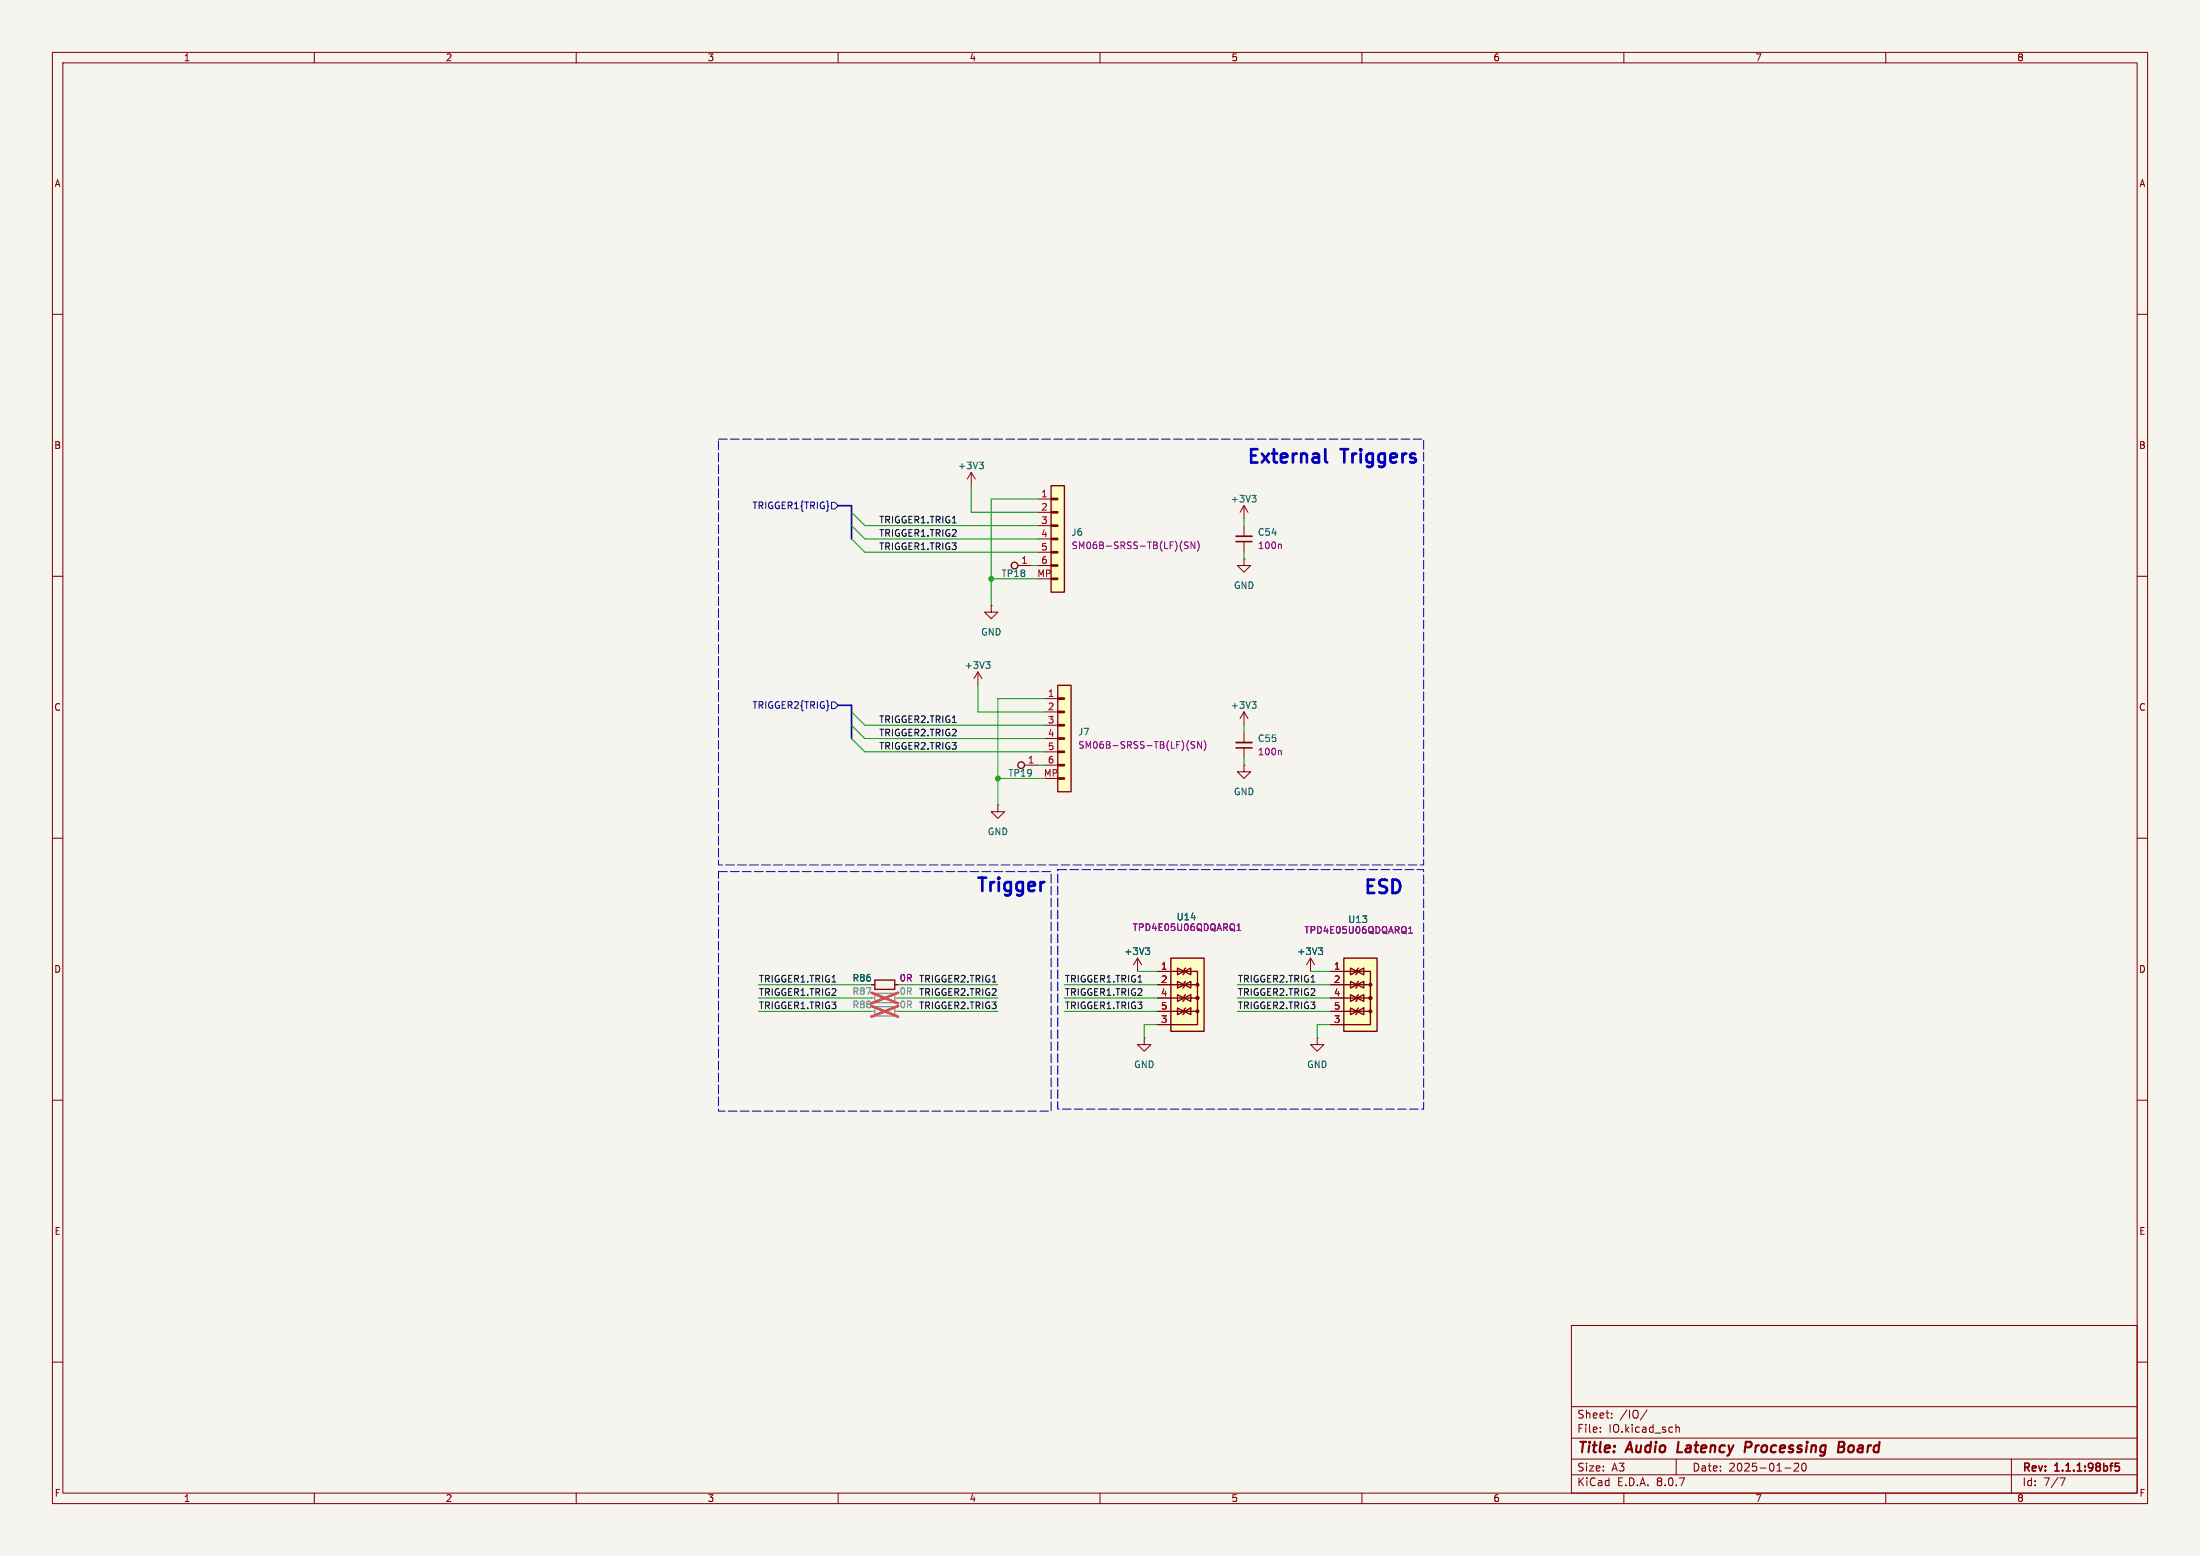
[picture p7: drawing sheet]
<svg xmlns="http://www.w3.org/2000/svg" width="420mm" height="297mm" viewBox="0 0 420 297" stroke-linecap="round" stroke-linejoin="round" font-family="sans-serif">
<path d="M0 0h420v297h-420z" fill="#f5f4ef" stroke="#f5f4ef" stroke-width=".19"/>
<g fill="none" stroke="#840000" stroke-width=".19">
<path d="M10 10h400v277h-400zM12 12h396v273h-396zM60 10v2M110 10v2M160 10v2M210 10v2M260 10v2M310 10v2M360 10v2M10 60h2M408 60h2M185.4 90.2v2.5"/>
<path d="M185.4 90.2l-.7 1.2M185.4 90.2l.8 1.2M237.5 96.5v2.6M237.5 96.5l-.8 1.3M237.5 96.5l.8 1.3M10 110h2M237.5 106.7v1.3h1.3l-1.3 1.2-1.3-1.2h1.3M237.5 106.7h.1M237.5 100.3v2.1M237.5 103.4v2M408 110h2M186.7 128.3v2.5"/>
<path d="M186.7 128.3l-.8 1.2M186.7 128.3l.8 1.2M10 160h2M408 160h2M217.2 182.9v2.5M217.2 182.9l-.8 1.3M217.2 182.9l.7 1.3M10 210h2M408 210h2M300 253h108v32h-108zM10 260h2M300 278.5h108"/>
<path d="M300 274.5h108M300 268.5h108M305.5 273.2v.2M305.5 272.5v.1M307.7 270.5v.2M307.7 269.8v.1M314.4 269.1l-1.2 1.9M319.9 271.9v1.5M319.9 272.5l.3-.1 .3 .1 .1 .9M320 278.5v3M343.3 279.4v.5l-.9 .9h1M344.1 279.4a.81 .81 0 0 0 .3 1.4l.3-.2 .1-.4-.1-.8"/>
<path d="M384 278.5v6.5M408 260h2M60 285v2M110 285v2M160 285v2M210 285v2M260 285v2M300 281.5h108M310 285v2M340.7 280.2h1.2M360 285v2M393.2 282.1h1l-.6 1.5"/>
</g>
<path d="M236 103.4h3M404.5 279.3h-.7v.7l.2-.1h.5l.1 .2-.1 .5-.2 .2-.5-.2" fill="none" stroke="#840000" stroke-width=".3"/>
<path d="M320.4 275.2l-.2 2h.9M334.1 275.2h-.8l-.3 2M334.1 276.2l-.9 .1M351 276.2h.7M351.1 275.2l.9 .1a.51 .51 0 0 1 .1 .5 .51 .51 0 0 1-.4 .4l.2 .1a.58 .58 0 0 1-.3 .9h-.7z" fill="none" stroke="#840000" stroke-width=".4"/>
<path d="M186.9 88.2h.8l-.4 .5M187.5 88.7l.2 .2v.3l-.2 .3M239 94.6h.8l-.4 .4M239.5 95l.3 .3v.3l-.3 .2M188.2 126.3h.8l-.4 .5M188.7 126.8l.3 .2v.3l-.3 .3M218.7 180.9h.8l-.5 .5M219.2 181.4l.3 .2v.3l-.3 .3" fill="none" stroke="#006464" stroke-width=".19"/>
<path d="M236 102.4h3" fill="none" stroke="#840000" stroke-width=".33"/>
<path d="M244.4 103.9l.2 .1v.7" fill="none" stroke="#840084" stroke-width=".19"/>
<g fill="#ffffc2">
<path d="M200.7 110.4h1.2v.2h-1.2z"/>
<path d="M200.7 107.8h1.2v.3h-1.2z"/>
<path d="M200.7 105.3h1.2v.2h-1.2z"/>
<path d="M200.7 102.7h1.2v.3h-1.2z"/>
<path d="M200.7 100.2h1.2v.3h-1.2z"/>
<path d="M200.7 97.7h1.2v.2h-1.2z"/>
<path d="M200.7 95.1h1.2v.3h-1.2z"/>
<path d="M200.7 92.7h2.5v20.3h-2.5z"/>
</g>
<g fill="none" stroke="#840000" stroke-width=".25">
<path d="M200.7 97.7h1.2v.2h-1.2zM200.7 95.1h1.2v.3h-1.2zM200.7 92.7h2.5v20.3h-2.5zM200.7 110.4h1.2v.2h-1.2zM200.7 107.8h1.2v.3h-1.2zM200.7 105.3h1.2v.2h-1.2zM200.7 102.7h1.2v.3h-1.2zM200.7 100.2h1.2v.3h-1.2z"/>
<circle cx="193.7" cy="107.9" r=".63"/>
</g>
<path d="M198.1 95.3h2.6M198.1 97.8h2.6M194.3 108h2.5M198.1 100.3h2.6M198.1 102.9h2.6M198.1 105.4h2.6M198.1 108h2.6" fill="none" stroke="#840000" stroke-width=".19"/>
<path d="M226.8 103.5l-.5-.1-.1 .2v.3l.5 .3 .1 .3-.2 .2h-.5M228.1 103.4v1.3l-.7-1.3v1.3M228.6 103.3a1.46 1.46 0 0 1 0 1.9" fill="none" stroke="#840084" stroke-width=".19"/>
<g fill="#ffffc2">
<path d="M201.9 148.5h1.3v.2h-1.3z"/>
<path d="M201.9 145.9h1.3v.3h-1.3z"/>
<path d="M201.9 143.4h1.3v.2h-1.3z"/>
<path d="M201.9 140.8h1.3v.3h-1.3z"/>
<path d="M201.9 138.3h1.3v.3h-1.3z"/>
<path d="M201.9 135.8h1.3v.2h-1.3z"/>
<path d="M201.9 133.2h1.3v.3h-1.3z"/>
<path d="M201.9 130.8h2.6v20.3h-2.6z"/>
</g>
<g fill="none" stroke="#840000" stroke-width=".25">
<path d="M201.9 138.3h1.3v.3h-1.3zM201.9 135.8h1.3v.2h-1.3zM201.9 133.2h1.3v.3h-1.3zM201.9 130.8h2.6v20.3h-2.6zM201.9 148.5h1.3v.2h-1.3zM201.9 145.9h1.3v.3h-1.3zM201.9 143.4h1.3v.2h-1.3zM201.9 140.8h1.3v.3h-1.3zM167 187.1h3.8v1.7h-3.8z"/>
<circle cx="194.9" cy="146" r=".63"/>
</g>
<g fill="none" stroke="#840000" stroke-width=".19">
<path d="M189.2 115.6v1.2h1.3l-1.3 1.3-1.2-1.3h1.2M189.2 115.6h.1M199.4 133.4h2.5M199.4 135.9h2.5M199.4 138.4h2.5M237.5 135.9v2.5M237.5 139.7v2M237.5 135.9l-.8 1.3M237.5 135.9l.8 1.3M190.5 153.7v1.2h1.3l-1.3 1.3-1.3-1.3h1.3M190.5 153.7h.1M195.6 146.1h2.5"/>
<path d="M199.4 141h2.5M199.4 143.5h2.5M199.4 146.1h2.5M237.5 146.1v1.2h1.3l-1.3 1.3-1.3-1.3h1.3M237.5 146.1h.1M237.5 142.7v2.1M166.4 188h.6M170.8 188h.6"/>
</g>
<path d="M228.1 141.6l-.5-.1-.2 .2v.3l.6 .3 .1 .3-.2 .2h-.5M229.4 141.5v1.3l-.8-1.3v1.3M229.8 141.4a1.46 1.46 0 0 1 0 1.9M244.4 143.2l.2 .2v.7" fill="none" stroke="#840084" stroke-width=".19"/>
<path d="M239 133.9h.8l-.4 .5M239.5 134.4l.3 .3v.3l-.3 .2" fill="none" stroke="#006464" stroke-width=".19"/>
<path d="M167 192.2h3.8v1.7h-3.8zM167 189.6h3.8v1.8h-3.8z" fill="none" stroke="#9c9b98" stroke-width=".25"/>
<path d="M166.4 193h.6M166.4 190.5h.6M170.8 193h.6M170.8 190.5h.6" fill="none" stroke="#9c9b98" stroke-width=".19"/>
<path d="M166.4 192l5.1 2.1M166.4 189.5l5.1 2M171.5 192l-5.1 2.1M171.5 189.5l-5.1 2" fill="none" stroke="#e75356" stroke-width=".46"/>
<path d="M236 142.7h3" fill="none" stroke="#840000" stroke-width=".3"/>
<path d="M236 141.7h3" fill="none" stroke="#840000" stroke-width=".33"/>
<path d="M223.5 193h5.1M223.5 190.5h5.1M223.5 188h5.1M223.5 185.4h5.1v10.2h-5.1" fill="none" stroke="#ffffc2" stroke-width=".19"/>
<g fill="#ffffc2">
<path d="M226.1 192.7l.2-.3-.5 1.3 .3-.3z"/>
<path d="M226.1 190.1l.2-.2-.5 1.2 .3-.2z"/>
<path d="M226.3 187.3l-.2 .3v.7l-.3 .3z"/>
<path d="M226.1 185v.8l-.3 .3 .5-1.3z"/>
<path d="M224.8 192.4l1.3 .6-1.3 .7z"/>
<path d="M224.8 189.9l1.3 .6-1.3 .6z"/>
<path d="M226.1 190.5l1.2-.6v1.2z"/>
<path d="M224.8 187.3l1.3 .7-1.3 .6z"/>
<path d="M226.1 188l1.2-.7v1.3z"/>
<path d="M224.8 184.8l1.3 .6-1.3 .7z"/>
<path d="M226.1 185.4l1.2-.6v1.3z"/>
<path d="M226.1 193l1.2-.6v1.3z"/>
<path d="M223.5 182.9h6.4v14h-6.4z"/>
</g>
<g fill="#ffffc2" stroke="#ffffc2" stroke-width=".19">
<circle cx="228.6" cy="193" r=".25"/>
<circle cx="228.6" cy="190.5" r=".25"/>
<circle cx="228.6" cy="188" r=".25"/>
</g>
<g fill="none" stroke="#840000" stroke-width=".25">
<path d="M223.5 182.9h6.4v14h-6.4zM223.5 193h5.1M223.5 190.5h5.1M223.5 188h5.1M223.5 185.4h5.1v10.2h-5.1M224.8 192.4l1.3 .6-1.3 .7zM224.8 189.9l1.3 .6-1.3 .6zM224.8 187.3l1.3 .7-1.3 .6zM224.8 184.8l1.3 .6-1.3 .7zM226.1 190.5l1.2-.6v1.2zM226.1 188l1.2-.7v1.3zM226.1 185.4l1.2-.6v1.3z"/>
<path d="M226.1 193l1.2-.6v1.3zM226.3 192.4l-.2 .3v.7l-.3 .3M226.3 189.9l-.2 .2v.8l-.3 .2M226.3 187.3l-.2 .3v.7l-.3 .3M226.3 184.8l-.2 .2v.8l-.3 .3"/>
<circle cx="228.6" cy="190.5" r=".25"/>
<circle cx="228.6" cy="193" r=".25"/>
<circle cx="228.6" cy="188" r=".25"/>
</g>
<path d="M218.4 198.1v1.3h1.3l-1.3 1.3-1.2-1.3h1.2M218.4 198.1h.1M221 185.4h2.5M221 188h2.5M221 195.6h2.5M221 190.5h2.5M221 193h2.5M250.2 182.9v2.5M250.2 182.9l-.8 1.3M250.2 182.9l.8 1.3M251.5 198.1v1.3h1.2l-1.2 1.3-1.3-1.3h1.3M251.5 198.1h.1" fill="none" stroke="#840000" stroke-width=".19"/>
<path d="M236.1 177.6h.8M236.1 176.7l.4-.4v1.3" fill="none" stroke="#840084" stroke-width=".19"/>
<path d="M251.7 180.9h.8l-.4 .5M252.2 181.4l.3 .2v.3l-.3 .3" fill="none" stroke="#006464" stroke-width=".19"/>
<path d="M256.5 193h5.1M256.5 190.5h5.1M256.5 188h5.1M256.5 185.4h5.1v10.2h-5.1" fill="none" stroke="#ffffc2" stroke-width=".19"/>
<g fill="#ffffc2">
<path d="M259.1 192.7l.2-.3-.5 1.3 .3-.3z"/>
<path d="M259.3 189.9l-.2 .2v.8l-.3 .2z"/>
<path d="M259.3 187.3l-.5 1.3 .3-.3v-.7z"/>
<path d="M259.1 185l.2-.2-.5 1.3 .3-.3z"/>
<path d="M257.8 192.4l1.3 .6-1.3 .7z"/>
<path d="M257.8 189.9l1.3 .6-1.3 .6z"/>
<path d="M259.1 190.5l1.2-.6v1.2z"/>
<path d="M257.8 187.3l1.3 .7-1.3 .6z"/>
<path d="M259.1 188l1.2-.7v1.3z"/>
<path d="M257.8 184.8l1.3 .6-1.3 .7z"/>
<path d="M259.1 185.4l1.2-.6v1.3z"/>
<path d="M259.1 193l1.2-.6v1.3z"/>
<path d="M256.5 182.9h6.4v14h-6.4z"/>
</g>
<g fill="#ffffc2" stroke="#ffffc2" stroke-width=".19">
<circle cx="261.6" cy="193" r=".25"/>
<circle cx="261.6" cy="190.5" r=".25"/>
<circle cx="261.6" cy="188" r=".25"/>
</g>
<g fill="none" stroke="#840000" stroke-width=".25">
<path d="M256.5 182.9h6.4v14h-6.4zM256.5 193h5.1M256.5 190.5h5.1M256.5 188h5.1M256.5 185.4h5.1v10.2h-5.1M257.8 192.4l1.3 .6-1.3 .7zM257.8 189.9l1.3 .6-1.3 .6zM257.8 187.3l1.3 .7-1.3 .6zM257.8 184.8l1.3 .6-1.3 .7zM259.1 190.5l1.2-.6v1.2zM259.1 188l1.2-.7v1.3zM259.1 185.4l1.2-.6v1.3z"/>
<path d="M259.1 193l1.2-.6v1.3zM259.3 192.4l-.2 .3v.7l-.3 .3M259.3 189.9l-.2 .2v.8l-.3 .2M259.3 187.3l-.2 .3v.7l-.3 .3M259.3 184.8l-.2 .2v.8l-.3 .3"/>
<circle cx="261.6" cy="193" r=".25"/>
<circle cx="261.6" cy="190.5" r=".25"/>
<circle cx="261.6" cy="188" r=".25"/>
</g>
<path d="M166.4 188h.6M170.8 188h.6M221 185.4h2.5M221 188h2.5M221 195.6h2.5M221 190.5h2.5M221 193h2.5M254 185.4h2.5M254 188h2.5M254 195.6h2.5M254 190.5h2.5M254 193h2.5" fill="none" stroke="#840000" stroke-width=".19"/>
<path d="M236.1 177.6h.8M236.1 176.7l.4-.4v1.3M268.9 178.1h.7M268.9 177.2l.4-.3v1.2" fill="none" stroke="#840084" stroke-width=".19"/>
<path d="M158.7 95.9h.7l.6 .6-.6 .7h-.7zM158.7 134h.7l.6 .6-.6 .7h-.7z" fill="none" stroke="#000084" stroke-width=".19"/>
<path d="M253 85.7v2.2l.4 .4" fill="none" stroke="#0000c2" stroke-width=".51"/>
<path d="M137.2 83.8h134.6v81.3h-134.6zM137.2 166.4h63.5v45.7h-63.5zM201.9 166h69.9v45.7h-69.9z" fill="none" stroke="#0000c2" stroke-width=".19" stroke-dasharray="1.7 .6"/>
<path d="M160 96.5h2.6v6.4M160 134.6h2.6v6.4" fill="none" stroke="#000084" stroke-width=".3"/>
<g fill="none" stroke="#009600" stroke-width=".19">
<path d="M162.6 97.8l2.5 2.5h33M185.4 92.7v5.1h12.7M198.1 95.3h-8.9v20.3M237.5 99.1v1.2M162.6 100.3l2.5 2.6h33M162.6 102.9l2.5 2.5h33M189.2 110.5h8.9M196.8 108h1.3M237.5 105.4v1.3M162.6 135.9l2.5 2.5h34.3M162.6 138.4l2.5 2.6h34.3M186.7 130.8v5.1h12.7"/>
<path d="M199.4 133.4h-8.9v20.3M237.5 138.4v1.3M162.6 141l2.5 2.5h34.3M190.5 148.6h8.9M198.1 146.1h1.3M237.5 144.8v1.3M144.8 193h21.6M144.8 190.5h21.6M144.8 188h21.6M171.4 193h19.1M171.4 190.5h19.1M171.4 188h19.1"/>
<path d="M203.2 193h17.8M203.2 190.5h17.8M203.2 188h17.8M217.2 185.4h3.8M221 195.6h-2.6v2.5M236.2 193h17.8M236.2 190.5h17.8M236.2 188h17.8M250.2 185.4h3.8M254 195.6h-2.5v2.5"/>
</g>
<path d="M166.4 193h.6M166.4 190.5h.6M170.8 193h.6M170.8 190.5h.6" fill="none" stroke="#9c9b98" stroke-width=".19"/>
<path d="M166.4 192l5.1 2.1M166.4 189.5l5.1 2M171.5 192l-5.1 2.1M171.5 189.5l-5.1 2" fill="none" stroke="#e75356" stroke-width=".46"/>
<path d="M218.7 180.9h.8l-.5 .5M219.2 181.4l.3 .2v.3l-.3 .3M251.7 180.9h.8l-.4 .5M252.2 181.4l.3 .2v.3l-.3 .3" fill="none" stroke="#006464" stroke-width=".19"/>
<g fill="#009600" stroke="#009600" stroke-width=".19">
<circle cx="189.2" cy="110.5" r=".46"/>
<circle cx="190.5" cy="148.6" r=".46"/>
</g>
<g font-size="3.5" fill="#0000c2">
<text x="237.7" y="89.2">External</text>
<text x="256.2" y="89.2">Triggers</text>
<text x="186" y="170.9">Trigger</text>
<text x="260" y="171.3">ESD</text>
</g>
<g font-size="2.8" fill="#840000">
<text x="301" y="277.9">Title:</text>
<text x="310.6" y="277.9">Audio</text>
<text x="321.1" y="277.9">Latency</text>
<text x="334.7" y="277.9">Processing</text>
<text x="353.3" y="277.9">Board</text>
</g>
<g font-size="2.1" fill="#840000">
<text x="301" y="273.7">File:</text>
<text x="301" y="271">Sheet:</text>
<text x="307.1" y="273.7">IO.kicad_sch</text>
<text x="309.2" y="271">/IO/</text>
<text x="301" y="281.1">Size:</text>
<text x="307.6" y="281.1">A3</text>
<text x="323" y="281.1">Date:</text>
<text x="330" y="281.1">2025-01-20</text>
<text x="386" y="281.3">Rev:</text>
<text x="392.4" y="281.3">1.1.1:98bf5</text>
<text x="301" y="283.9">KiCad</text>
<text x="308.7" y="283.9">E.D.A.</text>
<text x="316.3" y="283.9">8.0.7</text>
<text x="386" y="283.9">Id:</text>
<text x="390.1" y="283.9">7/7</text>
</g>
<g font-size="1.8" fill="#840000">
<text x="35" y="11.9">1</text>
<text x="85" y="11.9">2</text>
<text x="135" y="11.9">3</text>
<text x="185" y="11.9">4</text>
<text x="235" y="11.9">5</text>
<text x="285" y="11.9">6</text>
<text x="335" y="11.9">7</text>
<text x="385" y="11.9">8</text>
<text x="10.3" y="35.9">A</text>
<text x="408.3" y="35.9">A</text>
<text x="10.3" y="85.9">B</text>
<text x="408.2" y="85.9">B</text>
<text x="10.3" y="135.9">C</text>
<text x="408.2" y="135.9">C</text>
<text x="10.3" y="185.9">D</text>
<text x="408.2" y="185.9">D</text>
<text x="10.3" y="235.9">E</text>
<text x="408.3" y="235.9">E</text>
<text x="10.3" y="285.9">F</text>
<text x="35" y="286.9">1</text>
<text x="85" y="286.9">2</text>
<text x="135" y="286.9">3</text>
<text x="185" y="286.9">4</text>
<text x="235" y="286.9">5</text>
<text x="285" y="286.9">6</text>
<text x="335" y="286.9">7</text>
<text x="385" y="286.9">8</text>
<text x="408.3" y="285.9">F</text>
</g>
<g font-size="1.8" fill="#006464">
<text x="182.8" y="89.8">+3V3</text>
<text x="234.9" y="96.1">+3V3</text>
<text x="204.5" y="102.5">J6</text>
<text x="240" y="102.5">C54</text>
<text x="191.1" y="110.3">TP18</text>
<text x="235.5" y="112.6">GND</text>
<text x="187.2" y="121.5">GND</text>
<text x="184.1" y="127.9">+3V3</text>
<text x="234.9" y="135.5">+3V3</text>
<text x="205.7" y="140.6">J7</text>
<text x="240" y="141.8">C55</text>
<text x="192.4" y="148.4">TP19</text>
<text x="235.5" y="152">GND</text>
<text x="188.5" y="159.6">GND</text>
<text x="214.5" y="182.5">+3V3</text>
<text x="247.6" y="182.5">+3V3</text>
<text x="162.6" y="187.5">R86</text>
<text x="216.4" y="204.1">GND</text>
<text x="249.4" y="204.1">GND</text>
</g>
<g font-size="1.8" fill="#a90000">
<text x="198.7" y="95">1</text>
<text x="198.7" y="97.5">2</text>
<text x="198.7" y="100.1">3</text>
<text x="194.9" y="107.7">1</text>
<text x="198.7" y="102.6">4</text>
<text x="198.7" y="105.2">5</text>
<text x="198.7" y="107.7">6</text>
<text x="197.9" y="110.2">MP</text>
<text x="200" y="133.1">1</text>
<text x="200" y="135.6">2</text>
<text x="200" y="138.2">3</text>
<text x="200" y="140.7">4</text>
<text x="200" y="143.3">5</text>
<text x="196.1" y="145.8">1</text>
<text x="199.2" y="148.3">MP</text>
<text x="200" y="145.8">6</text>
<text x="221.5" y="185.2">1</text>
<text x="254.6" y="185.2">1</text>
<text x="221.5" y="187.7">2</text>
<text x="221.5" y="190.2">4</text>
<text x="254.6" y="187.7">2</text>
<text x="254.6" y="190.2">4</text>
<text x="221.5" y="195.3">3</text>
<text x="221.5" y="192.8">5</text>
<text x="254.6" y="195.3">3</text>
<text x="254.6" y="192.8">5</text>
</g>
<g font-size="1.8" fill="#000084">
<text x="143.5" y="97.4">TRIGGER1{TRIG}</text>
<text x="143.5" y="135.5">TRIGGER2{TRIG}</text>
</g>
<g font-size="1.8" fill="#0f0f0f">
<text x="167.7" y="100">TRIGGER1.TRIG1</text>
<text x="167.7" y="102.5">TRIGGER1.TRIG2</text>
<text x="167.7" y="105.1">TRIGGER1.TRIG3</text>
<text x="167.7" y="140.6">TRIGGER2.TRIG2</text>
<text x="167.7" y="138.1">TRIGGER2.TRIG1</text>
<text x="167.7" y="143.2">TRIGGER2.TRIG3</text>
<text x="144.8" y="190.2">TRIGGER1.TRIG2</text>
<text x="144.8" y="187.6">TRIGGER1.TRIG1</text>
<text x="175.4" y="190.2">TRIGGER2.TRIG2</text>
<text x="175.4" y="187.6">TRIGGER2.TRIG1</text>
<text x="203.2" y="190.2">TRIGGER1.TRIG2</text>
<text x="203.2" y="187.6">TRIGGER1.TRIG1</text>
<text x="236.2" y="187.6">TRIGGER2.TRIG1</text>
<text x="236.2" y="190.2">TRIGGER2.TRIG2</text>
<text x="144.8" y="192.7">TRIGGER1.TRIG3</text>
<text x="175.4" y="192.7">TRIGGER2.TRIG3</text>
<text x="203.2" y="192.7">TRIGGER1.TRIG3</text>
<text x="236.2" y="192.7">TRIGGER2.TRIG3</text>
</g>
<g font-size="1.8" fill="#840084">
<text x="204.5" y="105">SM06B-SRSS-TB(LF)(SN)</text>
<text x="240" y="105">100n</text>
<text x="205.7" y="143.1">SM06B-SRSS-TB(LF)(SN)</text>
<text x="240" y="144.4">100n</text>
<text x="216.2" y="177.9">TPD4E05U06QDQARQ1</text>
<text x="224.5" y="175.9">U14</text>
<text x="248.9" y="178.4">TPD4E05U06QDQARQ1</text>
<text x="257.3" y="176.4">U13</text>
<text x="171.6" y="187.5">0R</text>
</g>
<g font-size="1.8" fill="#939391">
<text x="162.6" y="190.1">R87</text>
<text x="162.6" y="192.6">R88</text>
</g>
<g font-size="1.8" fill="#9c9b98">
<text x="171.6" y="190.1">0R</text>
<text x="171.6" y="192.6">0R</text>
</g>
</svg>
